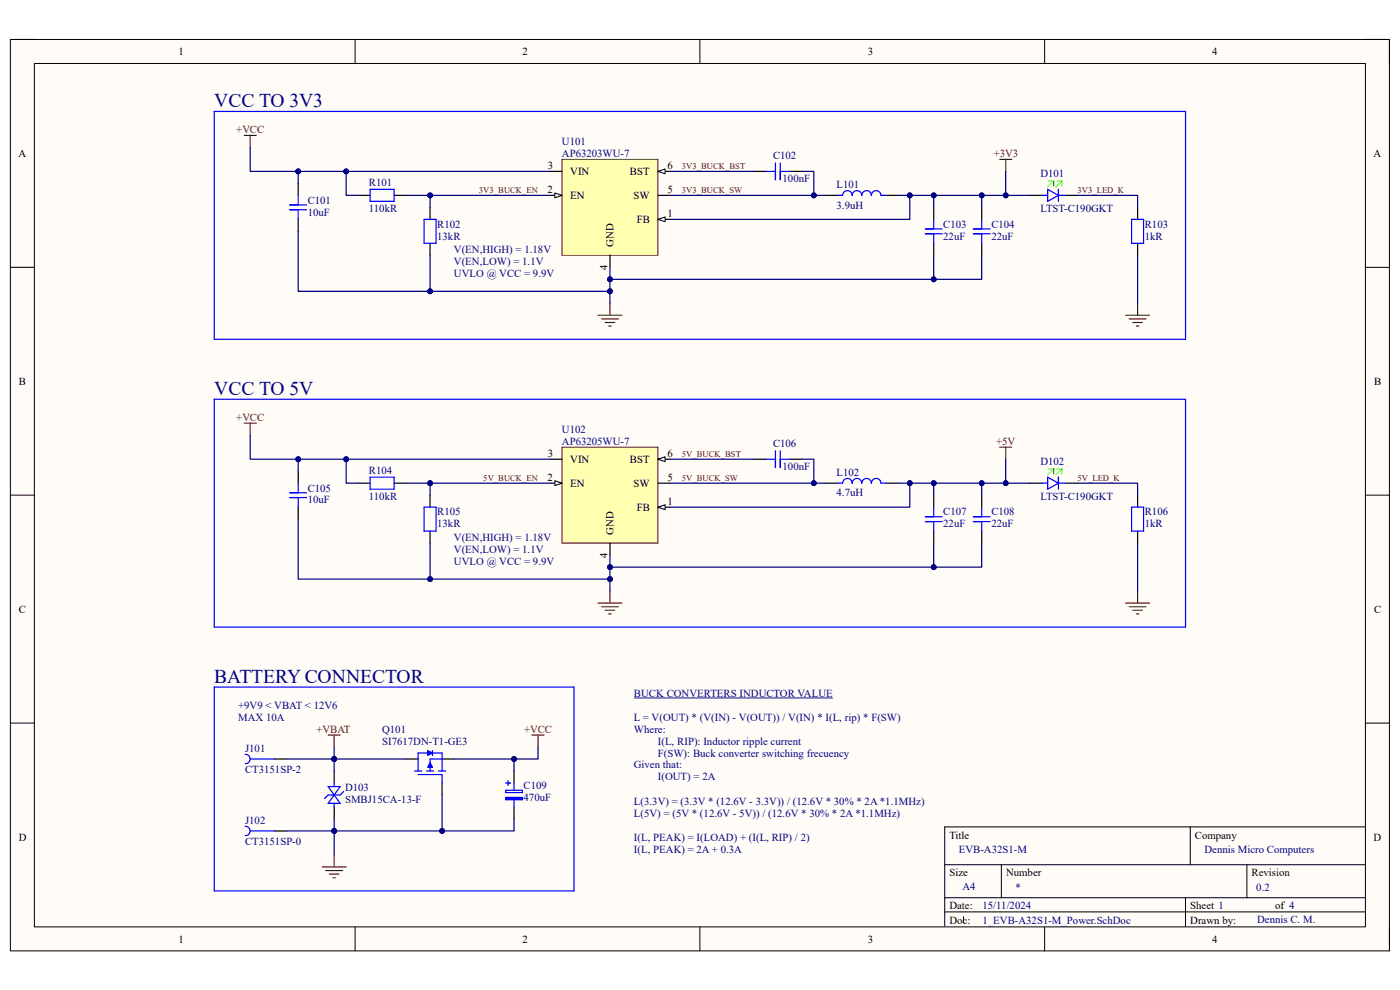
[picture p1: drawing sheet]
<svg xmlns="http://www.w3.org/2000/svg" width="297mm" height="210mm" viewBox="0 0 297 210" stroke-linecap="round" stroke-linejoin="round" font-family="sans-serif">
<path d="M2.2 8.4h292.6v193.3h-292.6z" fill-rule="evenodd" fill="#fffcf8"/>
<path d="M2.2 8.4h292.6v193.3h-292.6z" fill="none" stroke="#000" stroke-width=".21"/>
<path d="M7.3 13.5h282.4v183.1h-282.4z" fill-rule="evenodd" fill="#fffcf8"/>
<g fill="none" stroke="#000" stroke-width=".21">
<path d="M2.2 8.4h5.1M7.3 13.5h282.4v183.1h-282.4zM75.3 8.4v5.1M148.5 8.4v5.1M221.6 8.4v5.1M289.7 8.4h5.1v5.1M2.2 56.7h5.1M289.7 56.7h5.1M2.2 105h5.1M289.7 105.1h5.1M2.2 153.4h5.1M289.7 153.4h5.1"/>
<path d="M252.5 175.4v8M289.6 175.4h-89.2v21.1M75.3 196.6v5.1M148.5 196.6v5.1M200.4 183.4h89.2M200.4 190.4h89.2M200.4 193.5h89.2M204.4 194.5v1M212.4 183.4v7M221.6 196.6v5.1M251.5 190.4v6.1M264.5 183.4v7"/>
<path d="M294.8 196.6v5.1"/>
</g>
<path d="M159.9 36.4h2.6M167.6 36.4h2.5M76 41.4h2.5M83.6 41.4h2.6M91.2 44v2.5M91.2 51.6v2.6M175.2 41.4h2.5M187.9 41.4h2.6M198.1 44v2.5M198.1 51.6v2.6M208.3 44v2.5M208.3 51.6v2.6" fill="none" stroke="#000" stroke-width=".25"/>
<g fill="none" stroke="#00f" stroke-width=".25">
<path d="M162.5 36.4h2M164.5 34.6v3.5M165.5 36.4h2.1M165.5 34.6v3.5M78.5 40.2h5.1v2.5h-5.1zM90 46.5h2.5v5.1h-2.5zM177.7 41.4h1.1M178.8 41.5a1.01 1.01 0 0 1 1-1.1 1.01 1.01 0 0 1 1 1.1 1.02 1.02 0 0 1 1-1.1 1.02 1.02 0 0 1 1 1.1 1.02 1.02 0 0 1 1-1.1 1.02 1.02 0 0 1 1.1 1.1M184.9 41.5a1.01 1.01 0 0 1 1-1.1 1.01 1.01 0 0 1 1 1.1M186.9 41.4h1M196.3 49.6h3.6M196.3 48.6h3.6"/>
<path d="M198.1 46.5v2.1M198.1 49.6v2M206.5 49.6h3.5M206.5 48.6h3.5M208.3 46.5v2.1M208.3 49.6v2"/>
</g>
<path d="M126.9 66.9h5M127.6 67.6h3.6M128.4 68.4h2M129.1 69.2h.6M129.4 64.3v2.6" fill="none" stroke="#800000" stroke-width=".25"/>
<path d="M119.2 33.8h20.4v20.4h-20.4z" fill-rule="evenodd" fill="#ffffb0"/>
<path d="M119.2 33.8h20.4v20.4h-20.4z" fill="none" stroke="#800000" stroke-width=".21"/>
<path d="M116.7 36.4h2.5M116.7 41.4h2.5" fill="none" stroke="#000" stroke-width=".25"/>
<path d="M117.7 40.9l1.5 .5-1.5 .6z" fill="#f8fcff"/>
<path d="M117.7 40.9l1.5 .5-1.5 .6z" fill="none" stroke="#000" stroke-width=".21"/>
<path d="M139.6 36.4h2.5M129.4 54.2v2.5" fill="none" stroke="#000" stroke-width=".25"/>
<path d="M139.6 36.4l1.5-.5v1z" fill="#f8fcff"/>
<path d="M139.6 36.4l1.5-.5v1z" fill="none" stroke="#000" stroke-width=".21"/>
<path d="M139.6 41.4h2.5M139.6 46.5h2.5" fill="none" stroke="#000" stroke-width=".25"/>
<path d="M139.6 46.5l1.5-.5v1z" fill="#f8fcff"/>
<path d="M139.6 46.5l1.5-.5v1z" fill="none" stroke="#000" stroke-width=".21"/>
<g fill="none" stroke="#000" stroke-width=".25">
<path d="M218.5 41.4h2.5M226.1 41.4h2.5M241.3 44v2.5M241.3 51.6v2.6M159.9 97.4h2.6M167.6 97.4h2.5M76 102.5h2.5M83.6 102.5h2.6M91.2 105v2.6M91.2 112.7v2.5M198.1 105.1v2.5M198.1 112.7v2.5"/>
<path d="M208.3 105.1v2.5M208.3 112.7v2.5M218.5 102.5h2.5M226.1 102.5h2.5M241.3 105.1v2.5M241.3 112.7v2.5"/>
</g>
<g fill="none" stroke="#00f" stroke-width=".25">
<path d="M221 41.4h1.3M222.3 40.2l2.2 1.2-2.2 1.3zM224.5 41.4h1.6M224.5 40.2v2.5M240.1 46.5h2.5v5.1h-2.5zM162.5 97.4h2M164.5 95.6v3.6M165.5 97.4h2.1M165.5 95.6v3.6M78.5 101.2h5.1v2.6h-5.1zM90 107.6h2.5v5.1h-2.5zM196.3 110.6h3.6"/>
<path d="M196.3 109.6h3.6M198.1 107.6v2M198.1 110.6v2.1M206.5 110.6h3.5M206.5 109.6h3.5M208.3 107.6v2M208.3 110.6v2.1M221 102.5h1.3M222.3 101.2l2.2 1.3-2.2 1.3zM224.5 101.2v2.6M224.5 102.5h1.6M240.1 107.6h2.5v5.1h-2.5z"/>
</g>
<path d="M222.5 38.4h1M223.5 38.4l-1.2 1.3M223.5 38.4v1M224.3 38.4h1M225.3 38.4l-1.3 1.3M225.3 38.4v1M222.5 99.5h1M223.5 99.5v1M223.5 99.5l-1.2 1.2M224.3 99.5h1M225.3 99.5v1M225.3 99.5l-1.3 1.2" fill="none" stroke="#0f0" stroke-width=".25"/>
<g fill="none" stroke="#800000" stroke-width=".25">
<path d="M212.1 33.8h2.5M213.4 33.8v2.6M238.8 66.9h5.1M239.6 67.6h3.5M240.3 68.4h2.1M241.1 69.2h.5M241.3 64.3v2.6M126.9 127.9h5M127.6 128.7h3.6M128.4 129.5h2M129.1 130.2h.6M129.4 125.4v2.5"/>
<path d="M238.8 127.9h5.1M239.6 128.7h3.5M240.3 129.5h2.1M241.1 130.2h.5M241.3 125.4v2.5"/>
</g>
<path d="M119.2 94.9h20.4v20.3h-20.4z" fill-rule="evenodd" fill="#ffffb0"/>
<path d="M119.2 94.9h20.4v20.3h-20.4z" fill="none" stroke="#800000" stroke-width=".21"/>
<path d="M116.7 97.4h2.5M116.7 102.5h2.5" fill="none" stroke="#000" stroke-width=".25"/>
<path d="M117.7 102l1.5 .5-1.5 .5z" fill="#f8fcff"/>
<path d="M117.7 102l1.5 .5-1.5 .5z" fill="none" stroke="#000" stroke-width=".21"/>
<path d="M139.6 97.4h2.5M129.4 115.2v2.6" fill="none" stroke="#000" stroke-width=".25"/>
<path d="M139.6 97.4l1.5-.5v1z" fill="#f8fcff"/>
<path d="M139.6 97.4l1.5-.5v1z" fill="none" stroke="#000" stroke-width=".21"/>
<path d="M139.6 102.5h2.5M139.6 107.6h2.5" fill="none" stroke="#000" stroke-width=".25"/>
<path d="M139.6 107.6l1.5-.5v1z" fill="#f8fcff"/>
<path d="M139.6 107.6l1.5-.5v1z" fill="none" stroke="#000" stroke-width=".21"/>
<path d="M175.2 102.5h2.5M187.9 102.5h2.6M58.2 161h2.5M58.2 176.3h2.5M86.2 161h2.5M93.8 161h2.5M93.8 166.1v2.5" fill="none" stroke="#000" stroke-width=".25"/>
<path d="M177.7 102.5h1.1a1.01 1.01 0 0 1 1-1 1.01 1.01 0 0 1 1 1 1.02 1.02 0 0 1 1-1 1.02 1.02 0 0 1 1 1 1.02 1.02 0 0 1 1-1 1.02 1.02 0 0 1 1.1 1M187.9 102.5h-1a1.01 1.01 0 0 0-1-1 1.01 1.01 0 0 0-1 1M52 175.3a.99 .99 0 0 1 1.1 1 .99 .99 0 0 1-1.1 1M52 160a.99 .99 0 0 1 1.1 1 .99 .99 0 0 1-1.1 1M53.1 176.3h5.1M53.1 161h5.1M87.9 163.6h1.6M88.7 163.6v-3.9h5.1v3.9M88.7 164.3h5.1v1.8M90.5 163.6h1.5M93 163.6h1.6M93.8 161h-2.6v2.6" fill="none" stroke="#00f" stroke-width=".25"/>
<path d="M112.9 155.9h2.5M114.1 155.9v2.6" fill="none" stroke="#800000" stroke-width=".25"/>
<path d="M91.2 161.8l.6 1h-1.1z" fill-rule="evenodd" fill="#00f"/>
<path d="M91.2 161.8l.6 1h-1.1z" fill="none" stroke="#00f" stroke-width=".25"/>
<path d="M90.7 159.2l1.1 .5-1.1 .5z" fill-rule="evenodd" fill="#00f"/>
<g fill="none" stroke="#00f" stroke-width=".25">
<path d="M45.5 23.6h206v48.4h-206zM61.5 44.5h3.5M61.5 43.5h3.5M63.3 41.4v2.1M63.3 44.5v2M45.5 84.7h206v48.3h-206zM61.5 105.6h3.5M61.5 104.5h3.5M63.3 102.5v2M63.3 105.6v2M45.5 145.8h76.3v43.2h-76.3zM90.7 159.2l1.1 .5-1.1 .5z"/>
<path d="M91.8 159.2v1M69.6 166.9h2.6l-1.3 1.7zM70.9 166.1v.8M70.9 170.4v.8M70.9 168.6l1.3 1.8h-2.6zM72.9 167.9l-.7 .7h-2.6l-.7 .8M107.3 167.6h3.5v.5h-3.5zM107.3 166.1h1M107.8 165.6v1M109.1 166.1v1.5M109.1 169.7v1.5"/>
</g>
<g fill="none" stroke="#800000" stroke-width=".25">
<path d="M51.8 28.7h2.6M53.1 28.7v2.6M51.8 89.8h2.6M53.1 89.8v2.5M212.1 94.9h2.5M213.4 94.9v2.5M69.6 155.9h2.6M70.9 155.9v2.6M68.3 183.9h5.1M69.1 184.7h3.6M69.9 185.4h2M70.6 186.2h.6"/>
<path d="M70.9 181.4v2.5"/>
</g>
<path d="M63.3 38.9v2.5M63.3 46.5v2.6M63.3 100v2.5M63.3 107.6v2.5M70.9 163.6v2.5M70.9 171.2v2.5M109.1 163.6v2.5M109.1 171.2v2.5" fill="none" stroke="#000" stroke-width=".25"/>
<path d="M107.3 169.2h3.5v.5h-3.5z" fill-rule="evenodd" fill="#00f"/>
<path d="M107.3 169.2h3.5v.5h-3.5z" fill="none" stroke="#00f" stroke-width=".25"/>
<path d="M134.5 148.1h42.2" fill="none" stroke="#000080" stroke-width=".21"/>
<path d="M73.4 36.4v5h2.6" fill="none" stroke="#000080" stroke-width=".25"/>
<circle cx="73.4" cy="36.4" r=".51" fill="#000080"/>
<circle cx="73.4" cy="36.4" r=".51" fill="none" stroke="#000080" stroke-width=".21"/>
<path d="M142.1 36.4h17.8M170.1 36.4h2.6v5" fill="none" stroke="#000080" stroke-width=".25"/>
<circle cx="172.7" cy="41.4" r=".51" fill="#000080"/>
<circle cx="172.7" cy="41.4" r=".51" fill="none" stroke="#000080" stroke-width=".21"/>
<path d="M193 41.4v5.1h-50.9" fill="none" stroke="#000080" stroke-width=".25"/>
<circle cx="193" cy="41.4" r=".51" fill="#000080"/>
<circle cx="193" cy="41.4" r=".51" fill="none" stroke="#000080" stroke-width=".21"/>
<path d="M228.6 41.4h12.7v2.6M241.3 54.2v10.1M73.4 97.4v5.1h2.6" fill="none" stroke="#000080" stroke-width=".25"/>
<circle cx="73.4" cy="97.4" r=".51" fill="#000080"/>
<circle cx="73.4" cy="97.4" r=".51" fill="none" stroke="#000080" stroke-width=".21"/>
<path d="M142.1 97.4h17.8M170.1 97.4h2.6v5.1" fill="none" stroke="#000080" stroke-width=".25"/>
<circle cx="172.7" cy="102.5" r=".51" fill="#000080"/>
<circle cx="172.7" cy="102.5" r=".51" fill="none" stroke="#000080" stroke-width=".21"/>
<path d="M193 102.5v5.1h-50.9" fill="none" stroke="#000080" stroke-width=".25"/>
<circle cx="193" cy="102.5" r=".51" fill="#000080"/>
<circle cx="193" cy="102.5" r=".51" fill="none" stroke="#000080" stroke-width=".21"/>
<path d="M63.3 36.4v2.5M228.6 102.5h12.7v2.6M241.3 115.2v10.2" fill="none" stroke="#000080" stroke-width=".25"/>
<circle cx="63.3" cy="36.4" r=".51" fill="#000080"/>
<circle cx="63.3" cy="36.4" r=".51" fill="none" stroke="#000080" stroke-width=".21"/>
<path d="M63.3 97.4v2.6" fill="none" stroke="#000080" stroke-width=".25"/>
<circle cx="63.3" cy="97.4" r=".51" fill="#000080"/>
<circle cx="63.3" cy="97.4" r=".51" fill="none" stroke="#000080" stroke-width=".21"/>
<path d="M70.9 158.5v2.5" fill="none" stroke="#000080" stroke-width=".25"/>
<circle cx="70.9" cy="161" r=".51" fill="#000080"/>
<circle cx="70.9" cy="161" r=".51" fill="none" stroke="#000080" stroke-width=".21"/>
<path d="M70.9 161v2.6" fill="none" stroke="#000080" stroke-width=".25"/>
<circle cx="70.9" cy="161" r=".51" fill="#000080"/>
<circle cx="70.9" cy="161" r=".51" fill="none" stroke="#000080" stroke-width=".21"/>
<path d="M93.8 168.6v7.7h-22.9" fill="none" stroke="#000080" stroke-width=".25"/>
<circle cx="93.8" cy="176.3" r=".51" fill="#000080"/>
<circle cx="93.8" cy="176.3" r=".51" fill="none" stroke="#000080" stroke-width=".21"/>
<circle cx="70.9" cy="176.3" r=".51" fill="#000080"/>
<circle cx="70.9" cy="176.3" r=".51" fill="none" stroke="#000080" stroke-width=".21"/>
<path d="M60.7 176.3h10.2" fill="none" stroke="#000080" stroke-width=".25"/>
<circle cx="70.9" cy="176.3" r=".51" fill="#000080"/>
<circle cx="70.9" cy="176.3" r=".51" fill="none" stroke="#000080" stroke-width=".21"/>
<path d="M53.1 31.3v5.1h63.6" fill="none" stroke="#000080" stroke-width=".25"/>
<circle cx="73.4" cy="36.4" r=".51" fill="#000080"/>
<circle cx="73.4" cy="36.4" r=".51" fill="none" stroke="#000080" stroke-width=".21"/>
<circle cx="63.3" cy="36.4" r=".51" fill="#000080"/>
<circle cx="63.3" cy="36.4" r=".51" fill="none" stroke="#000080" stroke-width=".21"/>
<path d="M86.2 41.4h30.5" fill="none" stroke="#000080" stroke-width=".25"/>
<circle cx="91.2" cy="41.4" r=".51" fill="#000080"/>
<circle cx="91.2" cy="41.4" r=".51" fill="none" stroke="#000080" stroke-width=".21"/>
<path d="M91.2 54.2v7.6" fill="none" stroke="#000080" stroke-width=".25"/>
<circle cx="91.2" cy="61.8" r=".51" fill="#000080"/>
<circle cx="91.2" cy="61.8" r=".51" fill="none" stroke="#000080" stroke-width=".21"/>
<path d="M91.2 41.4v2.6" fill="none" stroke="#000080" stroke-width=".25"/>
<circle cx="91.2" cy="41.4" r=".51" fill="#000080"/>
<circle cx="91.2" cy="41.4" r=".51" fill="none" stroke="#000080" stroke-width=".21"/>
<path d="M63.3 49.1v12.7h66.1v2.5" fill="none" stroke="#000080" stroke-width=".25"/>
<circle cx="91.2" cy="61.8" r=".51" fill="#000080"/>
<circle cx="91.2" cy="61.8" r=".51" fill="none" stroke="#000080" stroke-width=".21"/>
<circle cx="129.4" cy="61.8" r=".51" fill="#000080"/>
<circle cx="129.4" cy="61.8" r=".51" fill="none" stroke="#000080" stroke-width=".21"/>
<path d="M53.1 92.3v5.1h63.6" fill="none" stroke="#000080" stroke-width=".25"/>
<circle cx="63.3" cy="97.4" r=".51" fill="#000080"/>
<circle cx="63.3" cy="97.4" r=".51" fill="none" stroke="#000080" stroke-width=".21"/>
<circle cx="73.4" cy="97.4" r=".51" fill="#000080"/>
<circle cx="73.4" cy="97.4" r=".51" fill="none" stroke="#000080" stroke-width=".21"/>
<path d="M86.2 102.5h30.5" fill="none" stroke="#000080" stroke-width=".25"/>
<circle cx="91.2" cy="102.5" r=".51" fill="#000080"/>
<circle cx="91.2" cy="102.5" r=".51" fill="none" stroke="#000080" stroke-width=".21"/>
<path d="M91.2 115.2v7.7" fill="none" stroke="#000080" stroke-width=".25"/>
<circle cx="91.2" cy="122.9" r=".51" fill="#000080"/>
<circle cx="91.2" cy="122.9" r=".51" fill="none" stroke="#000080" stroke-width=".21"/>
<path d="M91.2 102.5v2.5" fill="none" stroke="#000080" stroke-width=".25"/>
<circle cx="91.2" cy="102.5" r=".51" fill="#000080"/>
<circle cx="91.2" cy="102.5" r=".51" fill="none" stroke="#000080" stroke-width=".21"/>
<path d="M63.3 110.1v12.8h66.1" fill="none" stroke="#000080" stroke-width=".25"/>
<circle cx="91.2" cy="122.9" r=".51" fill="#000080"/>
<circle cx="91.2" cy="122.9" r=".51" fill="none" stroke="#000080" stroke-width=".21"/>
<circle cx="129.4" cy="122.9" r=".51" fill="#000080"/>
<circle cx="129.4" cy="122.9" r=".51" fill="none" stroke="#000080" stroke-width=".21"/>
<path d="M142.1 102.5h33.1" fill="none" stroke="#000080" stroke-width=".25"/>
<circle cx="172.7" cy="102.5" r=".51" fill="#000080"/>
<circle cx="172.7" cy="102.5" r=".51" fill="none" stroke="#000080" stroke-width=".21"/>
<path d="M142.1 41.4h33.1" fill="none" stroke="#000080" stroke-width=".25"/>
<circle cx="172.7" cy="41.4" r=".51" fill="#000080"/>
<circle cx="172.7" cy="41.4" r=".51" fill="none" stroke="#000080" stroke-width=".21"/>
<path d="M198.1 54.2v5.1" fill="none" stroke="#000080" stroke-width=".25"/>
<circle cx="198.1" cy="59.3" r=".51" fill="#000080"/>
<circle cx="198.1" cy="59.3" r=".51" fill="none" stroke="#000080" stroke-width=".21"/>
<path d="M198.1 41.4v2.6" fill="none" stroke="#000080" stroke-width=".25"/>
<circle cx="198.1" cy="41.4" r=".51" fill="#000080"/>
<circle cx="198.1" cy="41.4" r=".51" fill="none" stroke="#000080" stroke-width=".21"/>
<path d="M129.4 117.8v7.6" fill="none" stroke="#000080" stroke-width=".25"/>
<circle cx="129.4" cy="120.3" r=".51" fill="#000080"/>
<circle cx="129.4" cy="120.3" r=".51" fill="none" stroke="#000080" stroke-width=".21"/>
<circle cx="129.4" cy="122.9" r=".51" fill="#000080"/>
<circle cx="129.4" cy="122.9" r=".51" fill="none" stroke="#000080" stroke-width=".21"/>
<path d="M198.1 115.2v5.1" fill="none" stroke="#000080" stroke-width=".25"/>
<circle cx="198.1" cy="120.3" r=".51" fill="#000080"/>
<circle cx="198.1" cy="120.3" r=".51" fill="none" stroke="#000080" stroke-width=".21"/>
<path d="M198.1 102.5v2.6" fill="none" stroke="#000080" stroke-width=".25"/>
<circle cx="198.1" cy="102.5" r=".51" fill="#000080"/>
<circle cx="198.1" cy="102.5" r=".51" fill="none" stroke="#000080" stroke-width=".21"/>
<path d="M208.3 102.5v2.6" fill="none" stroke="#000080" stroke-width=".25"/>
<circle cx="208.3" cy="102.5" r=".51" fill="#000080"/>
<circle cx="208.3" cy="102.5" r=".51" fill="none" stroke="#000080" stroke-width=".21"/>
<path d="M208.3 115.2v5.1h-78.9" fill="none" stroke="#000080" stroke-width=".25"/>
<circle cx="129.4" cy="120.3" r=".51" fill="#000080"/>
<circle cx="129.4" cy="120.3" r=".51" fill="none" stroke="#000080" stroke-width=".21"/>
<circle cx="198.1" cy="120.3" r=".51" fill="#000080"/>
<circle cx="198.1" cy="120.3" r=".51" fill="none" stroke="#000080" stroke-width=".21"/>
<path d="M208.3 54.2v5.1h-78.9" fill="none" stroke="#000080" stroke-width=".25"/>
<circle cx="129.4" cy="59.3" r=".51" fill="#000080"/>
<circle cx="129.4" cy="59.3" r=".51" fill="none" stroke="#000080" stroke-width=".21"/>
<circle cx="198.1" cy="59.3" r=".51" fill="#000080"/>
<circle cx="198.1" cy="59.3" r=".51" fill="none" stroke="#000080" stroke-width=".21"/>
<path d="M129.4 56.7v5.1" fill="none" stroke="#000080" stroke-width=".25"/>
<circle cx="129.4" cy="59.3" r=".51" fill="#000080"/>
<circle cx="129.4" cy="59.3" r=".51" fill="none" stroke="#000080" stroke-width=".21"/>
<circle cx="129.4" cy="61.8" r=".51" fill="#000080"/>
<circle cx="129.4" cy="61.8" r=".51" fill="none" stroke="#000080" stroke-width=".21"/>
<path d="M208.3 41.4v2.6" fill="none" stroke="#000080" stroke-width=".25"/>
<circle cx="208.3" cy="41.4" r=".51" fill="#000080"/>
<circle cx="208.3" cy="41.4" r=".51" fill="none" stroke="#000080" stroke-width=".21"/>
<path d="M213.4 36.4v5" fill="none" stroke="#000080" stroke-width=".25"/>
<circle cx="213.4" cy="41.4" r=".51" fill="#000080"/>
<circle cx="213.4" cy="41.4" r=".51" fill="none" stroke="#000080" stroke-width=".21"/>
<path d="M190.5 41.4h28" fill="none" stroke="#000080" stroke-width=".25"/>
<circle cx="213.4" cy="41.4" r=".51" fill="#000080"/>
<circle cx="213.4" cy="41.4" r=".51" fill="none" stroke="#000080" stroke-width=".21"/>
<circle cx="208.3" cy="41.4" r=".51" fill="#000080"/>
<circle cx="208.3" cy="41.4" r=".51" fill="none" stroke="#000080" stroke-width=".21"/>
<circle cx="198.1" cy="41.4" r=".51" fill="#000080"/>
<circle cx="198.1" cy="41.4" r=".51" fill="none" stroke="#000080" stroke-width=".21"/>
<circle cx="193" cy="41.4" r=".51" fill="#000080"/>
<circle cx="193" cy="41.4" r=".51" fill="none" stroke="#000080" stroke-width=".21"/>
<path d="M213.4 97.4v5.1" fill="none" stroke="#000080" stroke-width=".25"/>
<circle cx="213.4" cy="102.5" r=".51" fill="#000080"/>
<circle cx="213.4" cy="102.5" r=".51" fill="none" stroke="#000080" stroke-width=".21"/>
<path d="M190.5 102.5h28" fill="none" stroke="#000080" stroke-width=".25"/>
<circle cx="213.4" cy="102.5" r=".51" fill="#000080"/>
<circle cx="213.4" cy="102.5" r=".51" fill="none" stroke="#000080" stroke-width=".21"/>
<circle cx="208.3" cy="102.5" r=".51" fill="#000080"/>
<circle cx="208.3" cy="102.5" r=".51" fill="none" stroke="#000080" stroke-width=".21"/>
<circle cx="198.1" cy="102.5" r=".51" fill="#000080"/>
<circle cx="198.1" cy="102.5" r=".51" fill="none" stroke="#000080" stroke-width=".21"/>
<circle cx="193" cy="102.5" r=".51" fill="#000080"/>
<circle cx="193" cy="102.5" r=".51" fill="none" stroke="#000080" stroke-width=".21"/>
<path d="M60.7 161h25.5" fill="none" stroke="#000080" stroke-width=".25"/>
<circle cx="70.9" cy="161" r=".51" fill="#000080"/>
<circle cx="70.9" cy="161" r=".51" fill="none" stroke="#000080" stroke-width=".21"/>
<path d="M70.9 173.7v7.7" fill="none" stroke="#000080" stroke-width=".25"/>
<circle cx="70.9" cy="176.3" r=".51" fill="#000080"/>
<circle cx="70.9" cy="176.3" r=".51" fill="none" stroke="#000080" stroke-width=".21"/>
<path d="M109.1 173.7v2.6h-15.3" fill="none" stroke="#000080" stroke-width=".25"/>
<circle cx="93.8" cy="176.3" r=".51" fill="#000080"/>
<circle cx="93.8" cy="176.3" r=".51" fill="none" stroke="#000080" stroke-width=".21"/>
<path d="M109.1 161v2.6" fill="none" stroke="#000080" stroke-width=".25"/>
<circle cx="109.1" cy="161" r=".51" fill="#000080"/>
<circle cx="109.1" cy="161" r=".51" fill="none" stroke="#000080" stroke-width=".21"/>
<path d="M114.1 158.5v2.5h-17.8" fill="none" stroke="#000080" stroke-width=".25"/>
<circle cx="109.1" cy="161" r=".51" fill="#000080"/>
<circle cx="109.1" cy="161" r=".51" fill="none" stroke="#000080" stroke-width=".21"/>
<g font-size="4.1" fill="#000080">
<text x="45.5" y="22.7">VCC TO 3V3</text>
<text x="45.5" y="83.8">VCC TO 5V</text>
<text x="45.5" y="144.8">BATTERY CONNECTOR</text>
</g>
<g font-size="2.3">
<text x="37.9" y="11.7">1</text>
<text x="110.9" y="11.7">2</text>
<text x="184.1" y="11.7">3</text>
<text x="257.1" y="11.7">4</text>
<text x="3.9" y="33.3">A</text>
<text x="116.2" y="35.9">3</text>
<text x="141.6" y="35.9">6</text>
<text x="291.4" y="33.3">A</text>
<text x="116.1" y="40.9">2</text>
<text x="121" y="37.1">VIN</text>
<text x="133.6" y="37.1">BST</text>
<text x="141.6" y="40.9">5</text>
<text x="121" y="42.2">EN</text>
<text x="134.4" y="42.2">SW</text>
<text x="135.1" y="47.3">FB</text>
<text x="141.6" y="46">1</text>
<text x="130.2" y="52.4" transform="rotate(-90 130.2 52.4)">GND</text>
<text x="128.9" y="57.3" transform="rotate(-90 128.9 57.3)">4</text>
<text x="4" y="81.6">B</text>
<text x="291.5" y="81.6">B</text>
<text x="116.1" y="102">2</text>
<text x="116.2" y="96.9">3</text>
<text x="121" y="98.2">VIN</text>
<text x="133.6" y="98.2">BST</text>
<text x="141.6" y="96.9">6</text>
<text x="141.6" y="102">5</text>
<text x="121" y="103.3">EN</text>
<text x="134.4" y="103.3">SW</text>
<text x="141.6" y="107.1">1</text>
<text x="130.2" y="113.5" transform="rotate(-90 130.2 113.5)">GND</text>
<text x="135.1" y="108.3">FB</text>
<text x="128.9" y="118.3" transform="rotate(-90 128.9 118.3)">4</text>
<text x="4" y="130">C</text>
<text x="291.5" y="130">C</text>
<text x="4" y="178.3">D</text>
<text x="201.4" y="177.9">Title</text>
<text x="253.5" y="177.9">Company</text>
<text x="291.4" y="178.3">D</text>
<text x="201.4" y="185.9">Size</text>
<text x="213.4" y="185.9">Number</text>
<text x="265.5" y="185.9">Revision</text>
<text x="201.4" y="192.9">Date:</text>
<text x="201.4" y="195.9">Doc:</text>
<text x="252.5" y="195.9">Drawn by:</text>
<text x="252.5" y="192.9">Sheet 1</text>
<text x="270.5" y="192.9">of 4</text>
<text x="37.9" y="199.9">1</text>
<text x="110.9" y="199.9">2</text>
<text x="184.1" y="199.9">3</text>
<text x="257.1" y="199.9">4</text>
</g>
<g font-size="2.3" fill="#800000">
<text x="50.1" y="28.2">+VCC</text>
<text x="210.8" y="33.3">+3V3</text>
<text x="50.1" y="89.3">+VCC</text>
<text x="211.3" y="94.4">+5V</text>
<text x="67.1" y="155.4">+VBAT</text>
<text x="111.2" y="155.4">+VCC</text>
</g>
<g font-size="2.3" fill="#000080">
<text x="119.2" y="30.7">U101</text>
<text x="119.2" y="33.3">AP63203WU-7</text>
<text x="164" y="33.8">C102</text>
<text x="78.3" y="39.4">R101</text>
<text x="166" y="38.7">100nF</text>
<text x="177.5" y="39.9">L101</text>
<text x="220.7" y="37.6">D101</text>
<text x="65.3" y="45.8">10uF</text>
<text x="65.3" y="43.2">C101</text>
<text x="78.3" y="45">110kR</text>
<text x="177.5" y="44.2">3.9uH</text>
<text x="220.7" y="45">LTST-C190GKT</text>
<text x="92.8" y="50.8">13kR</text>
<text x="92.8" y="48.3">R102</text>
<text x="96.3" y="53.6">V(EN,HIGH) = 1.18V</text>
<text x="200.1" y="50.8">22uF</text>
<text x="200.1" y="48.3">C103</text>
<text x="210.3" y="50.8">22uF</text>
<text x="210.3" y="48.3">C104</text>
<text x="242.9" y="50.8">1kR</text>
<text x="242.9" y="48.3">R103</text>
<text x="96.3" y="56.2">V(EN,LOW) = 1.1V</text>
<text x="96.3" y="58.7">UVLO @ VCC = 9.9V</text>
<text x="119.2" y="91.8">U102</text>
<text x="119.2" y="94.4">AP63205WU-7</text>
<text x="164" y="94.9">C106</text>
<text x="78.3" y="100.5">R104</text>
<text x="166" y="99.7">100nF</text>
<text x="177.5" y="101">L102</text>
<text x="220.7" y="98.7">D102</text>
<text x="65.3" y="106.8">10uF</text>
<text x="65.3" y="104.3">C105</text>
<text x="78.3" y="106">110kR</text>
<text x="177.5" y="105.3">4.7uH</text>
<text x="220.7" y="106">LTST-C190GKT</text>
<text x="92.8" y="111.9">13kR</text>
<text x="92.8" y="109.3">R105</text>
<text x="200.1" y="111.9">22uF</text>
<text x="200.1" y="109.3">C107</text>
<text x="210.3" y="111.9">22uF</text>
<text x="210.3" y="109.3">C108</text>
<text x="242.9" y="111.9">1kR</text>
<text x="242.9" y="109.3">R106</text>
<text x="96.3" y="114.7">V(EN,HIGH) = 1.18V</text>
<text x="96.3" y="117.3">V(EN,LOW) = 1.1V</text>
<text x="96.3" y="119.8">UVLO @ VCC = 9.9V</text>
<text x="134.5" y="147.8">BUCK CONVERTERS INDUCTOR VALUE</text>
<text x="50.5" y="150.3">+9V9 &lt; VBAT &lt; 12V6</text>
<text x="50.5" y="152.9">MAX 10A</text>
<text x="81.1" y="155.4">Q101</text>
<text x="134.5" y="152.9">L = V(OUT) * (V(IN) - V(OUT)) / V(IN) * I(L, rip) * F(SW)</text>
<text x="134.5" y="155.4">Where:</text>
<text x="52" y="159.5">J101</text>
<text x="81.1" y="157.9">SI7617DN-T1-GE3</text>
<text x="139.6" y="157.9">I(L, RIP): Inductor ripple current</text>
<text x="139.6" y="160.5">F(SW): Buck converter switching frecuency</text>
<text x="52" y="164">CT3151SP-2</text>
<text x="73.2" y="167.9">D103</text>
<text x="111.1" y="167.3">C109</text>
<text x="134.5" y="163">Given that:</text>
<text x="139.6" y="165.6">I(OUT) = 2A</text>
<text x="73.2" y="170.4">SMBJ15CA-13-F</text>
<text x="111.1" y="169.9">470uF</text>
<text x="134.5" y="170.7">L(3.3V) = (3.3V * (12.6V - 3.3V)) / (12.6V * 30% * 2A *1.1MHz)</text>
<text x="134.5" y="173.2">L(5V) = (5V * (12.6V - 5V)) / (12.6V * 30% * 2A *1.1MHz)</text>
<text x="52" y="174.8">J102</text>
<text x="52" y="179.3">CT3151SP-0</text>
<text x="134.5" y="178.3">I(L, PEAK) = I(LOAD) + (I(L, RIP) / 2)</text>
<text x="134.5" y="180.8">I(L, PEAK) = 2A + 0.3A</text>
<text x="203.4" y="180.9">EVB-A32S1-M</text>
<text x="255.5" y="180.9">Dennis Micro Computers</text>
<text x="204.2" y="188.7">A4</text>
<text x="215.4" y="188.9">*</text>
<text x="266.5" y="188.9">0.2</text>
<text x="208.4" y="192.9">15/11/2024</text>
<text x="208.4" y="195.9">1_EVB-A32S1-M_Power.SchDoc</text>
<text x="266.7" y="195.8">Dennis C. M.</text>
</g>
<g font-size="1.8" fill="#800000">
<text x="144.7" y="35.9">3V3_BUCK_BST</text>
<text x="101.6" y="41">3V3_BUCK_EN</text>
<text x="144.7" y="41">3V3_BUCK_SW</text>
<text x="228.6" y="41">3V3_LED_K</text>
<text x="144.7" y="97">5V_BUCK_BST</text>
<text x="102.5" y="102.1">5V_BUCK_EN</text>
<text x="144.7" y="102.1">5V_BUCK_SW</text>
<text x="228.6" y="102.1">5V_LED_K</text>
</g>
</svg>
